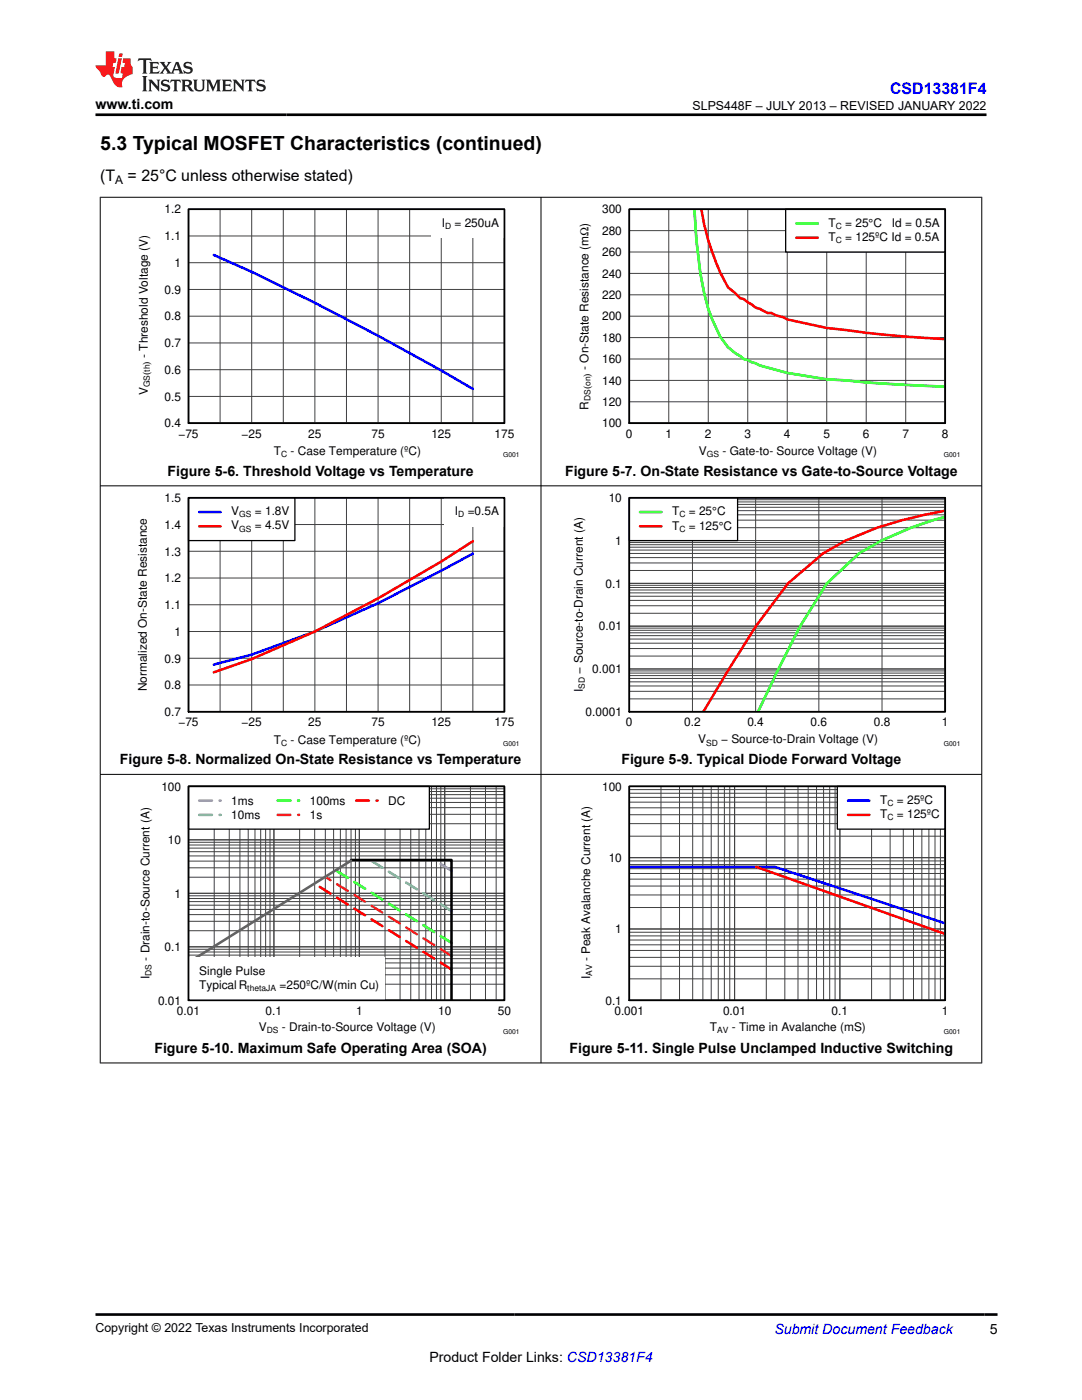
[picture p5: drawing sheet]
<svg xmlns="http://www.w3.org/2000/svg" width="216mm" height="279mm" viewBox="0 0 216 279" stroke-linecap="round" stroke-linejoin="round" font-family="sans-serif">
<path d="M37.6 41.8h63.1v42.7h-63.1z" fill="none" stroke="#000" stroke-width=".25"/>
<g fill="none" stroke="#414141" stroke-width=".2">
<path d="M37.6 41.8h63.1v42.7h-63.1zM37.6 57.8h63.1M37.6 52.4h63.1M37.6 47.1h63.1M43.9 41.8v42.7M50.2 41.8v42.7M56.5 41.8v42.7M62.8 41.8v42.7M69.1 41.8v42.7M75.4 41.8v42.7M81.7 41.8v42.7M88 41.8v42.7"/>
<path d="M94.4 41.8v42.7M37.6 79.1h63.1M37.6 73.8h63.1M37.6 68.4h63.1M37.6 63.1h63.1"/>
</g>
<path d="M42.7 50.9a511.6 511.6 0 0 1 51.7 26.7" fill="none" stroke="#00f" stroke-width=".51"/>
<path d="M86 41.8h14.7v5.6h-14.7z" fill="#fff"/>
<path d="M37.6 41.8h63.1v42.7h-63.1z" fill="none" stroke="#000" stroke-width=".34"/>
<path d="M125.6 41.8h63v42.7h-63z" fill="none" stroke="#000" stroke-width=".25"/>
<g fill="none" stroke="#414141" stroke-width=".2">
<path d="M125.6 41.8h63v42.7h-63zM125.6 58.8h63M125.6 54.6h63M125.6 50.3h63M125.6 46h63M133.4 41.8v42.7M141.3 41.8v42.7M149.2 41.8v42.7M157.1 41.8v42.7M165 41.8v42.7M172.8 41.8v42.7M180.7 41.8v42.7"/>
<path d="M125.6 75.9h63M125.6 71.6h63M125.6 67.4h63M125.6 63.1h63M125.6 80.2h63"/>
</g>
<path d="M138.6 41.7a78.6 78.6 0 0 0 2.7 19.9l1.6 3.9a12 12 0 0 0 3.9 5.1l1.6 1 .8 .3a30.8 30.8 0 0 0 7.1 2.3l8.7 1.5 11.8 .9 11.9 .6" fill="none" stroke="#01ff00" stroke-width=".51"/>
<path d="M139.9 41.7a48.1 48.1 0 0 0 5.4 15.6l1.5 1.3 .8 .9 .8 .2 2.4 1.7 .8 .2 1.5 .9h.8l3.2 1.2 3.9 .9 4 .9 3.9 .4a225.6 225.6 0 0 0 19.8 1.8" fill="none" stroke="#f00" stroke-width=".51"/>
<path d="M156.8 41.8h31.8v8.5h-31.8z" fill="#fff"/>
<path d="M156.8 41.8h31.8v8.5h-31.8zM37.6 99.3h63.1v42.7h-63.1z" fill="none" stroke="#000" stroke-width=".25"/>
<path d="M158.9 44.6h4.3" fill="none" stroke="#01ff00" stroke-width=".51"/>
<path d="M158.9 47.4h4.3M94.4 108l-6.4 4.1-12.6 7.3-12.6 6.6-12.6 5.5-7.5 2.7" fill="none" stroke="#f00" stroke-width=".51"/>
<path d="M125.6 41.8h63v42.7h-63z" fill="none" stroke="#000" stroke-width=".34"/>
<g fill="none" stroke="#414141" stroke-width=".2">
<path d="M37.6 99.3h63.1v42.7h-63.1zM43.9 99.3v42.7M50.2 99.3v42.7M56.5 99.3v42.7M62.8 99.3v42.7M69.1 99.3v42.7M75.4 99.3v42.7M81.7 99.3v42.7M88 99.3v42.7M94.4 99.3v42.7M37.6 115.4h63.1M37.6 110h63.1"/>
<path d="M37.6 104.7h63.1M37.6 136.7h63.1M37.6 131.4h63.1M37.6 126h63.1M37.6 120.7h63.1"/>
</g>
<path d="M94.4 110.5l-19 9.9-12.6 5.6-12.6 4.7-7.5 1.9" fill="none" stroke="#00f" stroke-width=".51"/>
<path d="M37.6 99.3h21.2v8.6h-21.2z" fill="#fff"/>
<path d="M37.6 99.3h21.2v8.6h-21.2z" fill="none" stroke="#000" stroke-width=".25"/>
<path d="M39.8 102.2h4.2" fill="none" stroke="#00f" stroke-width=".51"/>
<path d="M39.8 105h4.2" fill="none" stroke="#f00" stroke-width=".51"/>
<path d="M88.6 99.3h12.1v5.7h-12.1z" fill="#fff"/>
<path d="M37.6 99.3h63.1v42.7h-63.1z" fill="none" stroke="#000" stroke-width=".34"/>
<path d="M125.6 99.3h63v42.7h-63z" fill="none" stroke="#000" stroke-width=".25"/>
<g fill="none" stroke="#414141" stroke-width=".2">
<path d="M125.6 99.3h63v42.7h-63zM125.6 99.7h63M138.2 99.3v42.7M150.8 99.3v42.7M163.4 99.3v42.7M176 99.3v42.7M125.6 119.8h63M125.6 119h63M125.6 118.3h63M125.6 117.7h63M125.6 117.3h63M125.6 116.8h63"/>
<path d="M125.6 116.4h63M125.6 113.9h63M125.6 112.4h63M125.6 111.3h63M125.6 110.5h63M125.6 109.8h63M125.6 109.2h63M125.6 108.7h63M125.6 108.3h63M125.6 107.9h63M125.6 105.3h63M125.6 103.8h63"/>
<path d="M125.6 102.7h63M125.6 101.9h63M125.6 101.2h63M125.6 100.7h63M125.6 100.2h63M125.6 139.5h63M125.6 138h63M125.6 136.9h63M125.6 136.1h63M125.6 135.4h63M125.6 134.8h63M125.6 134.3h63"/>
<path d="M125.6 133.9h63M125.6 133.5h63M125.6 130.9h63M125.6 129.4h63M125.6 128.4h63M125.6 127.5h63M125.6 126.9h63M125.6 126.3h63M125.6 125.8h63M125.6 125.4h63M125.6 125h63M125.6 122.4h63"/>
<path d="M125.6 120.9h63"/>
</g>
<path d="M188.7 103.1a62.1 62.1 0 0 0-17.3 7.4l-6.4 5.9-5.3 8.6-4.4 8.5-4 8.5" fill="none" stroke="#01ff00" stroke-width=".51"/>
<path d="M188.7 101.9a79.9 79.9 0 0 0-20 6l-4.5 2.6-7 5.9-6.4 8.6-5.3 8.5-5.2 8.5" fill="none" stroke="#f00" stroke-width=".51"/>
<path d="M125.6 99.3h21.6v8.6h-21.6z" fill="#fff"/>
<path d="M125.6 99.3h21.6v8.6h-21.6zM37.6 156.9h63.1v42.7h-63.1z" fill="none" stroke="#000" stroke-width=".25"/>
<path d="M127.7 102.2h4.3" fill="none" stroke="#01ff00" stroke-width=".51"/>
<path d="M127.7 105h4.3" fill="none" stroke="#f00" stroke-width=".51"/>
<path d="M125.6 99.3h63v42.7h-63z" fill="none" stroke="#000" stroke-width=".34"/>
<g fill="none" stroke="#414141" stroke-width=".2">
<path d="M37.6 156.9h63.1v42.7h-63.1zM37.6 159.3h63.1M37.6 158.6h63.1M37.6 158h63.1M37.6 157.4h63.1M42.7 156.9v42.7M45.7 156.9v42.7M47.9 156.9v42.7M49.5 156.9v42.7M50.9 156.9v42.7M52 156.9v42.7M53 156.9v42.7"/>
<path d="M53.9 156.9v42.7M54.7 156.9v42.7M59.8 156.9v42.7M62.8 156.9v42.7M64.9 156.9v42.7M66.6 156.9v42.7M67.9 156.9v42.7M69.1 156.9v42.7M70 156.9v42.7M70.9 156.9v42.7M71.7 156.9v42.7M76.8 156.9v42.7"/>
<path d="M79.8 156.9v42.7M82 156.9v42.7M83.6 156.9v42.7M85 156.9v42.7M86.1 156.9v42.7M87.1 156.9v42.7M88 156.9v42.7M88.7 156.9v42.7M93.9 156.9v42.7M96.9 156.9v42.7M99 156.9v42.7M37.6 179.9h63.1"/>
<path d="M37.6 179.3h63.1M37.6 178.8h63.1M37.6 178.3h63.1M37.6 175.1h63.1M37.6 173.2h63.1M37.6 171.9h63.1M37.6 170.8h63.1M37.6 170h63.1M37.6 169.3h63.1M37.6 168.6h63.1M37.6 168.1h63.1M37.6 167.6h63.1"/>
<path d="M37.6 164.4h63.1M37.6 162.5h63.1M37.6 161.2h63.1M37.6 160.1h63.1M37.6 196.4h63.1M37.6 194.5h63.1M37.6 193.2h63.1M37.6 192.2h63.1M37.6 191.3h63.1M37.6 190.6h63.1M37.6 190h63.1M37.6 189.4h63.1"/>
<path d="M37.6 189h63.1M37.6 185.7h63.1M37.6 183.9h63.1M37.6 182.5h63.1M37.6 181.5h63.1M37.6 180.7h63.1"/>
</g>
<path d="M90.1 173.8l-3.4-2.1" fill="none" stroke="#7a66ee" stroke-width=".51" stroke-dasharray="2.5 1.5"/>
<path d="M90.1 181.8l-15.9-10" fill="none" stroke="#00beff" stroke-width=".51" stroke-dasharray="2.5 1.5"/>
<path d="M90.1 188.2l-22.8-14.3" fill="none" stroke="#01ff00" stroke-width=".51" stroke-dasharray="2.5 1.5"/>
<path d="M90.1 190.8l-25.2-15.8" fill="none" stroke="#ee7500" stroke-width=".51" stroke-dasharray="2.5 1.5"/>
<path d="M90.1 193.5l-27.3-17.1" fill="none" stroke="#f00" stroke-width=".51" stroke-dasharray="2.5 1.5"/>
<path d="M70 171.6h20.1v28.1" fill="none" stroke="#000" stroke-width=".51"/>
<path d="M70 171.8l-32.4 20.3" fill="none" stroke="#606060" stroke-width=".51"/>
<path d="M37.6 156.9h48.1v8.6h-48.1z" fill="#fff"/>
<path d="M37.6 156.9h48.1v8.6h-48.1z" fill="none" stroke="#000" stroke-width=".25"/>
<path d="M39.8 159.8h4.2" fill="none" stroke="#7a66ee" stroke-width=".51" stroke-dasharray="2.5 1.5"/>
<path d="M39.8 162.6h4.2" fill="none" stroke="#00beff" stroke-width=".51" stroke-dasharray="2.5 1.5"/>
<path d="M55.4 159.8h4.3" fill="none" stroke="#01ff00" stroke-width=".51" stroke-dasharray="2.5 1.5"/>
<path d="M55.4 162.6h4.3" fill="none" stroke="#ee7500" stroke-width=".51" stroke-dasharray="2.5 1.5"/>
<path d="M71.1 159.8h4.2" fill="none" stroke="#f00" stroke-width=".51" stroke-dasharray="2.5 1.5"/>
<path d="M37.6 191.1h39.1v8.5h-39.1z" fill="#fff"/>
<path d="M37.6 156.9h63.1v42.7h-63.1z" fill="none" stroke="#000" stroke-width=".34"/>
<path d="M125.6 156.9h63v42.7h-63z" fill="none" stroke="#000" stroke-width=".25"/>
<g fill="none" stroke="#414141" stroke-width=".2">
<path d="M125.6 156.9h63v42.7h-63zM125.6 159.1h63M125.6 158.3h63M125.6 157.6h63M131.9 156.9v42.7M135.6 156.9v42.7M138.2 156.9v42.7M140.3 156.9v42.7M141.9 156.9v42.7M143.3 156.9v42.7M144.5 156.9v42.7M145.6 156.9v42.7"/>
<path d="M146.6 156.9v42.7M152.9 156.9v42.7M156.6 156.9v42.7M159.2 156.9v42.7M161.3 156.9v42.7M162.9 156.9v42.7M164.3 156.9v42.7M165.6 156.9v42.7M166.6 156.9v42.7M167.6 156.9v42.7M173.9 156.9v42.7M177.6 156.9v42.7"/>
<path d="M180.2 156.9v42.7M182.3 156.9v42.7M183.9 156.9v42.7M185.3 156.9v42.7M186.6 156.9v42.7M187.6 156.9v42.7M125.6 178.6h63M125.6 176.8h63M125.6 175.5h63M125.6 174.3h63M125.6 173.4h63M125.6 172.5h63"/>
<path d="M125.6 171.8h63M125.6 171.2h63M125.6 166.9h63M125.6 164.4h63M125.6 162.6h63M125.6 161.2h63M125.6 160.1h63M125.6 195.3h63M125.6 192.8h63M125.6 191.1h63M125.6 189.7h63M125.6 188.6h63"/>
<path d="M125.6 187.6h63M125.6 186.8h63M125.6 186.1h63M125.6 185.4h63M125.6 181.1h63"/>
</g>
<path d="M125.6 173h29l34 11.3" fill="none" stroke="#00f" stroke-width=".51"/>
<path d="M150.9 173l37.7 13.4" fill="none" stroke="#f00" stroke-width=".51"/>
<path d="M167.1 156.9h21.5v8.6h-21.5z" fill="#fff"/>
<path d="M167.1 156.9h21.5v8.6h-21.5z" fill="none" stroke="#000" stroke-width=".25"/>
<path d="M169.2 159.8h4.3" fill="none" stroke="#00f" stroke-width=".51"/>
<path d="M169.2 162.6h4.3" fill="none" stroke="#f00" stroke-width=".51"/>
<path d="M125.6 156.9h63v42.7h-63z" fill="none" stroke="#000" stroke-width=".34"/>
<path d="M19.9 39.4h176.1M20 39.3v172.9M107.9 39.3v172.9M195.9 39.3v172.9M19.9 97h176.1M19.9 154.5h176.1M19.9 212.1h176.1" fill="none" stroke="#000" stroke-width=".2"/>
<path d="M27.7 11.6l-.2 .6 .5-.2h.6v.1v2.2l-.2 .4h1l-.2-.4v-2.2v-.1h.5l.5 .2-.1-.6zM29.8 12.4l.2 .3v1.6l-.2 .4h1.9l.1-.6a1.08 1.08 0 0 1-1.3 .2v-.7h.6l.4 .2v-.7l-.4 .2h-.6v-.5l.2-.2a1 1 0 0 1 1 .3l-.1-.5zM31.8 12.4l1 1.1-1 1.2h.9l-.2-.2 .4-.8 .5 .8-.2 .2h1.6l-.2-.2 .1-.5h1l.1 .5-.1 .2h.9l-.2-.4-.8-1.9h-.5l-1 2.1-.8-1.1 .9-1h-.8l.2 .2-.5 .6-.3-.6 .1-.2zM35.2 12.8l.4 1h-.8zM36.8 12.5a.65 .65 0 0 0-.2 .7 .65 .65 0 0 0 .6 .5l.7 .1 .1 .3a.79 .79 0 0 1-.7 .4 .79 .79 0 0 1-.7-.5l.1 .7 .2-.1a.93 .93 0 0 0 1.1 0 .93 .93 0 0 0 .4-.9 1.46 1.46 0 0 0-1.2-.6l-.1-.3a1.09 1.09 0 0 1 1.2 .2l-.2-.6-.1 .1-.6-.2zM28.4 15.2l.2 .4v2.2l-.2 .4h1l-.2-.4v-2.2l.2-.4zM29.6 15.9l.2 .4v1.5l-.2 .4h.8l-.3-.4v-1.3l1.7 1.8v-2l.2-.4h-.8l.2 .2 .1 1.1-1.2-1.3zM32.3 16a.65 .65 0 0 0-.2 .8 .65 .65 0 0 0 .7 .4l.6 .2 .1 .2a.79 .79 0 0 1-.7 .4 .79 .79 0 0 1-.7-.5l.1 .7 .2-.1a.93 .93 0 0 0 1.1 .1 .93 .93 0 0 0 .4-1 1.46 1.46 0 0 0-1.2-.5l-.1-.4a1.09 1.09 0 0 1 1.2 .2l-.2-.6-.1 .1-.6-.1zM34.1 15.9l-.1 .6a.63 .63 0 0 1 .7-.3l.1 1.6-.3 .4h1l-.2-.4v-1.6a.66 .66 0 0 1 .8 .3l-.1-.6zM36.2 15.9l.2 .4v1.5l-.2 .4h.9l-.2-.2v-.7h.5l.1 .2a.79 .79 0 0 0 1.2 .6l-1-.9a.61 .61 0 0 0 .6-.6 .61 .61 0 0 0-.5-.7zM36.9 16.2h.2a.47 .47 0 0 1 .5 .1 .47 .47 0 0 1 .1 .5l-.2 .1-.6 .1zM38.5 15.9l.2 .2a2.27 2.27 0 0 0 .4 2 1.04 1.04 0 0 0 1.7-.7v-1.3l.2-.2h-.8l.2 .4v1.1a.6 .6 0 0 1-.6 .6 .6 .6 0 0 1-.6-.6v-1.1l.3-.4zM41.1 15.9l.2 .4v1.5l-.2 .4h.7l-.2-.4v-1.4l.9 1.9 .8-1.9v1.4l-.2 .4h1l-.3-.4v-1.5l.3-.4h-.8l-.7 1.5-.7-1.5zM44.3 15.9l.2 .4v1.5l-.2 .4h1.9l.1-.6a1.09 1.09 0 0 1-1.3 .2v-.7h.6l.4 .2v-.6l-.4 .2h-.6v-.6l.2-.1a1.01 1.01 0 0 1 1 .3l-.1-.6zM46.4 15.9l.3 .4v1.5l-.3 .4h.8l-.2-.4v-1.3l1.6 1.8v-2l.2-.4h-.7l.2 .2v1.1l-1.2-1.3zM49 15.9l-.1 .6a.63 .63 0 0 1 .8-.3v1.6l-.3 .4h1l-.2-.4v-1.6a.66 .66 0 0 1 .8 .3l-.1-.6zM51.4 16a.65 .65 0 0 0-.2 .8 .65 .65 0 0 0 .6 .4l.6 .2 .2 .2a.79 .79 0 0 1-.8 .4 .79 .79 0 0 1-.6-.5l.1 .7 .2-.1a.93 .93 0 0 0 1 .1 .93 .93 0 0 0 .5-1 1.46 1.46 0 0 0-1.3-.5l-.1-.4a1.09 1.09 0 0 1 1.3 .2l-.2-.6-.2 .1-.5-.1z" fill="#231f20"/>
<path d="M21.1 10.3v2.7h-2.1l.1 .4 .9 1a.95 .95 0 0 0 .9 .9 .59 .59 0 0 1 .6-.4 .59 .59 0 0 1 .5 .3l.4 .8a1.59 1.59 0 0 0 2.1 1.4 1.61 1.61 0 0 1 1-2.3l1-.3-.1-1.5a1.59 1.59 0 0 1-.4-1.7h-1.4l-.2 .9h.5l-.1 .9h-.5l-.2 .9v.3l.4 .1-.2 .9h-.6a.73 .73 0 0 1-1.1-.7l.3-1.5h-.5l.2-.9h.5l.2-.9h-.5v-1.3zM23.6 11.6l-.6 3.1h.7l.6-3.1zM23.8 10.7l-.1 .6h.7l.1-.6z" fill="#ed1c24"/>
<path d="M19 22.9h177.8M19.1 262.3h179.9" fill="none" stroke="#000" stroke-width=".53"/>
<text font-size="3.9" x="20" y="29.9">5.3 Typical MOSFET Characteristics (continued)</text>
<text font-size="3.2" fill="#00f" x="177.6" y="18.7">CSD13381F4</text>
<g font-size="3.2">
<text x="20" y="36.1">(T</text>
<text x="25.5" y="36.1">= 25°C unless otherwise stated)</text>
</g>
<g font-size="2.8">
<text x="19" y="21.8">www.ti.com</text>
<text x="33.4" y="95">Figure 5-6. Threshold Voltage vs Temperature</text>
<text x="112.7" y="95">Figure 5-7. On-State Resistance vs Gate-to-Source Voltage</text>
<text x="23.9" y="152.5">Figure 5-8. Normalized On-State Resistance vs Temperature</text>
<text x="124" y="152.5">Figure 5-9. Typical Diode Forward Voltage</text>
<text x="30.8" y="210.1">Figure 5-10. Maximum Safe Operating Area (SOA)</text>
<text x="113.7" y="210.1">Figure 5-11. Single Pulse Unclamped Inductive Switching</text>
<text x="197.5" y="266.1">5</text>
<text x="85.7" y="271.7">Product Folder Links: CSD13381F4</text>
</g>
<text font-size="2.8" fill="#00f" x="154.5" y="266.2">Submit Document Feedback</text>
<g font-size="2.5">
<text x="138.2" y="21.9">SLPS448F – JULY 2013 – REVISED JANUARY 2022</text>
<text x="19" y="265.9">Copyright © 2022 Texas Instruments Incorporated</text>
</g>
<g font-size="2.4">
<text x="23" y="36.7">A</text>
<text x="32.9" y="47.9">1.1</text>
<text x="32.9" y="42.6">1.2</text>
<text x="88.1" y="45.2">I</text>
<text x="90.7" y="45.2">= 250uA</text>
<text x="120.1" y="46.9">280</text>
<text x="120.1" y="42.6">300</text>
<text x="165.3" y="45.2">T</text>
<text x="168.6" y="45.2">= 25°C</text>
<text x="178" y="45.2">Id = 0.5A</text>
<text x="34.8" y="53.3">1</text>
<text x="120.1" y="51.1">260</text>
<text x="165.3" y="48.1">T</text>
<text x="168.6" y="48.1">= 125ºC Id = 0.5A</text>
<text x="32.9" y="58.6">0.9</text>
<text x="120.1" y="59.7">220</text>
<text x="120.1" y="55.4">240</text>
<text x="32.9" y="64">0.8</text>
<text x="120.1" y="64">200</text>
<text x="29.5" y="71.4" transform="rotate(-90 29.5 71.4)">- Threshold Voltage (V)</text>
<text x="32.9" y="69.3">0.7</text>
<text x="120.1" y="68.2">180</text>
<text x="32.9" y="74.6">0.6</text>
<text x="117.4" y="73.8" transform="rotate(-90 117.4 73.8)">- On-State Resistance (mΩ)</text>
<text x="120.1" y="76.8">140</text>
<text x="120.1" y="72.5">160</text>
<text x="29.5" y="78.9" transform="rotate(-90 29.5 78.9)">V</text>
<text x="32.9" y="80">0.5</text>
<text x="117.4" y="81.8" transform="rotate(-90 117.4 81.8)">R</text>
<text x="120.1" y="81">120</text>
<text x="32.9" y="85.3">0.4</text>
<text x="35.6" y="87.4">−75</text>
<text x="48.2" y="87.4">−25</text>
<text x="61.5" y="87.4">25</text>
<text x="74.1" y="87.4">75</text>
<text x="86.1" y="87.4">125</text>
<text x="98.7" y="87.4">175</text>
<text x="120.1" y="85.3">100</text>
<text x="124.9" y="87.4">0</text>
<text x="132.8" y="87.4">1</text>
<text x="140.7" y="87.4">2</text>
<text x="148.5" y="87.4">3</text>
<text x="156.4" y="87.4">4</text>
<text x="164.3" y="87.4">5</text>
<text x="172.2" y="87.4">6</text>
<text x="180.1" y="87.4">7</text>
<text x="187.9" y="87.4">8</text>
<text x="54.7" y="90.8">T</text>
<text x="58" y="90.8">- Case Temperature (ºC)</text>
<text x="139.5" y="90.8">V</text>
<text x="144.2" y="90.8">- Gate-to- Source Voltage (V)</text>
<text x="32.9" y="100.2">1.5</text>
<text x="121.5" y="100.2">10</text>
<text x="32.9" y="105.5">1.4</text>
<text x="46.2" y="102.8">V</text>
<text x="46.2" y="105.7">V</text>
<text x="50.8" y="102.8">= 1.8V</text>
<text x="50.8" y="105.7">= 4.5V</text>
<text x="90.8" y="102.8">I</text>
<text x="93.3" y="102.8">=0.5A</text>
<text x="134.1" y="102.8">T</text>
<text x="134.1" y="105.7">T</text>
<text x="137.4" y="102.8">= 25°C</text>
<text x="137.4" y="105.7">= 125°C</text>
<text x="32.9" y="110.9">1.3</text>
<text x="122.8" y="108.7">1</text>
<text x="32.9" y="116.2">1.2</text>
<text x="120.8" y="117.3">0.1</text>
<text x="32.9" y="121.5">1.1</text>
<text x="119.5" y="125.8">0.01</text>
<text x="34.8" y="126.9">1</text>
<text x="29.3" y="138" transform="rotate(-90 29.3 138)">Normalized On-State Resistance</text>
<text x="32.9" y="137.6">0.8</text>
<text x="32.9" y="132.2">0.9</text>
<text x="116.3" y="134.4" transform="rotate(-90 116.3 134.4)">− Source-to-Drain Current (A)</text>
<text x="118.2" y="134.4">0.001</text>
<text x="32.9" y="142.9">0.7</text>
<text x="116.3" y="138.1" transform="rotate(-90 116.3 138.1)">I</text>
<text x="116.8" y="142.9">0.0001</text>
<text x="35.6" y="145">−75</text>
<text x="48.2" y="145">−25</text>
<text x="54.7" y="148.4">T</text>
<text x="58" y="148.4">- Case Temperature (ºC)</text>
<text x="61.5" y="145">25</text>
<text x="74.1" y="145">75</text>
<text x="86.1" y="145">125</text>
<text x="98.7" y="145">175</text>
<text x="124.9" y="145">0</text>
<text x="136.5" y="145">0.2</text>
<text x="139.3" y="148.4">V</text>
<text x="143.9" y="148.4">− Source-to-Drain Voltage (V)</text>
<text x="149.1" y="145">0.4</text>
<text x="161.7" y="145">0.6</text>
<text x="174.3" y="145">0.8</text>
<text x="187.9" y="145">1</text>
<text x="32.2" y="157.8">100</text>
<text x="46.2" y="160.6">1ms</text>
<text x="61.8" y="160.6">100ms</text>
<text x="77.5" y="160.6">DC</text>
<text x="120.1" y="157.8">100</text>
<text x="175.6" y="160.4">T</text>
<text x="179" y="160.4">= 25ºC</text>
<text x="46.2" y="163.5">10ms</text>
<text x="61.8" y="163.5">1s</text>
<text x="175.6" y="163.3">T</text>
<text x="179" y="163.3">= 125ºC</text>
<text x="33.5" y="168.5">10</text>
<text x="121.5" y="172">10</text>
<text x="34.8" y="179.1">1</text>
<text x="29.8" y="191.7" transform="rotate(-90 29.8 191.7)">- Drain-to-Source Current (A)</text>
<text x="32.9" y="189.8">0.1</text>
<text x="117.8" y="191.9" transform="rotate(-90 117.8 191.9)">- Peak Avalanche Current (A)</text>
<text x="122.8" y="186.3">1</text>
<text x="29.8" y="195.4" transform="rotate(-90 29.8 195.4)">I</text>
<text x="39.8" y="194.6">Single Pulse</text>
<text x="39.8" y="197.4">Typical R</text>
<text x="55.8" y="197.4">=250ºC/W(min Cu)</text>
<text x="117.8" y="195.4" transform="rotate(-90 117.8 195.4)">I</text>
<text x="31.5" y="200.5">0.01</text>
<text x="35.3" y="202.6">0.01</text>
<text x="53" y="202.6">0.1</text>
<text x="71" y="202.6">1</text>
<text x="87.4" y="202.6">10</text>
<text x="99.3" y="202.6">50</text>
<text x="120.8" y="200.5">0.1</text>
<text x="122.6" y="202.6">0.001</text>
<text x="144.3" y="202.6">0.01</text>
<text x="165.9" y="202.6">0.1</text>
<text x="187.9" y="202.6">1</text>
<text x="51.6" y="205.7">V</text>
<text x="56.2" y="205.7">- Drain-to-Source Voltage (V)</text>
<text x="141.7" y="205.7">T</text>
<text x="146" y="205.7">- Time in Avalanche (mS)</text>
</g>
<g font-size="2">
<text x="29.9" y="74.9" transform="rotate(-90 29.9 74.9)">( )</text>
<text x="117.9" y="77.7" transform="rotate(-90 117.9 77.7)">(</text>
<text x="117.9" y="75.1" transform="rotate(-90 117.9 75.1)">)</text>
</g>
<g font-size="1.7">
<text x="88.8" y="45.7">D</text>
<text x="166.8" y="45.7">C</text>
<text x="166.8" y="48.5">C</text>
<text x="29.9" y="77.3" transform="rotate(-90 29.9 77.3)">GS th</text>
<text x="117.9" y="80.1" transform="rotate(-90 117.9 80.1)">DS on</text>
<text x="56.1" y="91.2">C</text>
<text x="141" y="91.2">GS</text>
<text x="47.7" y="103.2">GS</text>
<text x="47.7" y="106.1">GS</text>
<text x="91.4" y="103.3">D</text>
<text x="135.6" y="103.3">C</text>
<text x="135.6" y="106.1">C</text>
<text x="116.7" y="137.5" transform="rotate(-90 116.7 137.5)">SD</text>
<text x="56.1" y="148.8">C</text>
<text x="140.9" y="148.8">SD</text>
<text x="177.1" y="160.9">C</text>
<text x="177.1" y="163.7">C</text>
<text x="30.2" y="194.7" transform="rotate(-90 30.2 194.7)">DS</text>
<text x="49.4" y="197.8">thetaJA</text>
<text x="118.2" y="194.8" transform="rotate(-90 118.2 194.8)">AV</text>
<text x="53.2" y="206.1">DS</text>
<text x="143.1" y="206.2">AV</text>
</g>
<g font-size="1.4">
<text x="100.4" y="91.2">G001</text>
<text x="188.3" y="91.2">G001</text>
<text x="100.4" y="148.8">G001</text>
<text x="188.3" y="148.8">G001</text>
<text x="100.4" y="206.4">G001</text>
<text x="188.3" y="206.4">G001</text>
</g>
</svg>
